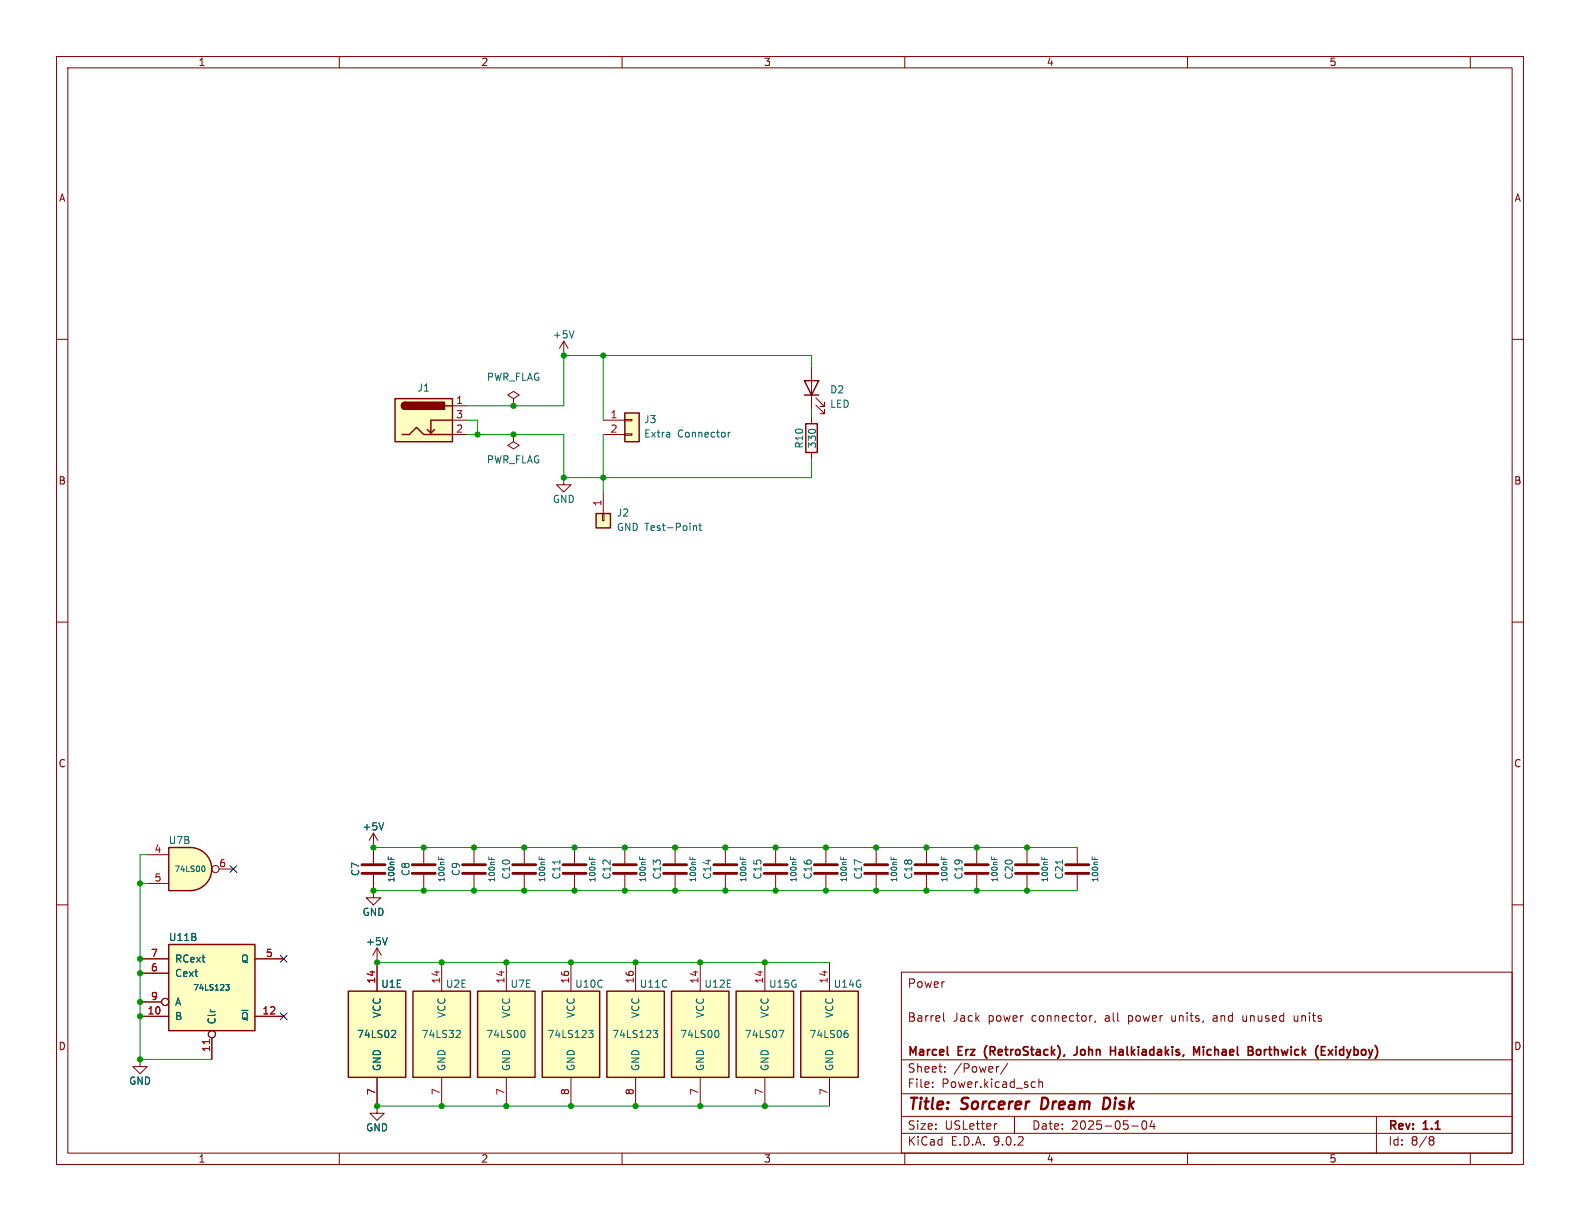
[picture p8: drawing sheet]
<svg xmlns="http://www.w3.org/2000/svg" width="279mm" height="216mm" viewBox="0 0 279 216" stroke-linecap="round" stroke-linejoin="round" font-family="sans-serif">
<g fill="none" stroke="#840000" stroke-width=".18">
<path d="M10 10h259.4v195.9h-259.4zM12 12h255.4v191.9h-255.4zM60 10v2M110 10v2M160 10v2M210 10v2M260 10v2M10 60h2M267.4 60h2M10 110h2M267.4 110h2M83.8 149.9v2.8"/>
<path d="M83.8 154.7v2.8M10 160h2M159.4 171.9h108v32h-108zM166.9 179.1v1.3l.2 .2M193.1 179.6l-.2 .1M219.8 179.6v.8l.2 .2M228.9 179.6v.8v.1l.4 .1M267.4 160h2M159.4 197.4h108M159.4 193.4h108M159.4 187.4h108M164.9 192.1v.2"/>
<path d="M164.9 191.4v.1M167.1 189.4v.2M167.1 188.7v.1M176.3 198.7l-.3 .1M176.6 188.6l-.2 .1M178.2 188l-1.3 1.9M179.4 197.4v3M182.6 191.3l.5 .1M183.1 192.2l-.5 .1M183.7 191.4l.2-.1 .4 .1 .1 .9M183.7 190.8v1.5M193.7 180.5l-.1 .3"/>
<path d="M200.1 199.1h1.2M202.1 198.3l.2-.1a.81 .81 0 0 1 .6 .6 .81 .81 0 0 1-.3 .8l-.2 .1a.81 .81 0 0 1-.3-1.4zM203.7 198.1l-.3 1.1h.9M204.1 198.7v1M214.6 180.1v.4M243.4 197.4v6.5M60 203.9v2M110 203.9v2M159.4 200.4h108M160 203.9v2M210 203.9v2M253 201l.4 .1 .2 .2-.3 .3"/>
<path d="M253 201.6h.3M253.3 201.6l.2 .2 .1 .4-.2 .2-.4 .1M260 203.9v2"/>
</g>
<path d="M184.3 194.1l-.2 2h.5M196 194.2l-.7-.1-.3 2h.5l.5-.3" fill="none" stroke="#840000" stroke-width=".4"/>
<path d="M167.6 186.5l.1 .1M174.2 185.5v1M190.5 185.1v1a.48 .48 0 0 1-.6 .5M196.4 185.8h.8M197.2 185.1v1.5M211.1 186.6v-1.5l.5 1 .5-1v1.5M212.8 185.1v.1M212.8 185.6v1M222.3 185.6h.4l.3 .3v.4l-.3 .3-.4-.1-.1-.2v-.4zM234.9 185.6l.8 1M235.7 185.6l-.8 1" fill="none" stroke="#840000" stroke-width=".3"/>
<path d="M81.8 154.4h4.1M81.8 152.9h4.1" fill="none" stroke="#840000" stroke-width=".51"/>
<path d="M86.4 151.5v.5M86.9 151.6v.4" fill="none" stroke="#006464" stroke-width=".18"/>
<path d="M29.8 167h15.3v15.2h-15.3z" fill="#ffffc2"/>
<path d="M29.8 167h15.3v15.2h-15.3z" fill="none" stroke="#840000" stroke-width=".25"/>
<g fill="none" stroke="#840000" stroke-width=".18">
<path d="M172.7 149.9v2.8M172.7 154.7v2.8M181.6 149.9v2.8M181.6 154.7v2.8M190.5 149.9v2.8M190.5 154.7v2.8M24.8 169.5h5M24.8 172.1h5M24.8 177.2h3.8M24.8 179.7h5M45.1 169.5h5.1M45.1 179.7h5.1"/>
<path d="M24.8 187.3v1.3h1.2l-1.2 1.3-1.3-1.3h1.3M24.8 187.3h.1M37.5 183.5v3.8"/>
<circle cx="29.2" cy="177.2" r=".63"/>
<circle cx="37.5" cy="182.9" r=".63"/>
</g>
<path d="M37 183.8v.7" fill="none" stroke="#a90000" stroke-width=".18"/>
<path d="M175.3 151.5v.5M175.8 151.6v.4M184.2 151.5v.5M184.7 151.6v.4M187.9 152.1v.7M193.1 151.5v.5M193.6 151.6v.4M39.9 174.1h.6l-.3 .4 .3 .1v.3l-.2 .2h-.2" fill="none" stroke="#006464" stroke-width=".18"/>
<path d="M170.7 154.4h4.1M170.7 152.9h4.1M179.6 154.4h4M179.6 152.9h4M188.5 154.4h4M188.5 152.9h4" fill="none" stroke="#840000" stroke-width=".51"/>
<path d="M107.3 175.3h10.2v15.2h-10.2z" fill="#ffffc2"/>
<path d="M107.3 175.3h10.2v15.2h-10.2z" fill="none" stroke="#840000" stroke-width=".25"/>
<path d="M112.4 170.2v5.1M112.4 190.5v5.1" fill="none" stroke="#840000" stroke-width=".18"/>
<path d="M115.5 182.2h.8l-.4 .5 .3 .1 .1 .4-.2 .3h-.4" fill="none" stroke="#006464" stroke-width=".18"/>
<path d="M118.7 175.3h10.2v15.2h-10.2z" fill="#ffffc2"/>
<path d="M142.2 67.3h2.6l-1.3 2.6zM142.2 69.9h2.6M142.5 74.9h2v5.1h-2zM118.7 175.3h10.2v15.2h-10.2z" fill="none" stroke="#840000" stroke-width=".25"/>
<g fill="none" stroke="#840000" stroke-width=".18">
<path d="M143.5 64.8v7.6M143.5 73.7v1.2M144.3 71.6l1.5 1.6v-.8v.8h-.8M144.3 70.4l1.5 1.5v-.8v.8h-.8M143.5 80v1.3M128.3 149.9v2.8M128.3 154.7v2.8M137.2 149.9v2.8M137.2 154.7v2.8M146 149.9v2.8M146 154.7v2.8M154.9 149.9v2.8"/>
<path d="M154.9 154.7v2.8M163.8 149.9v2.8M163.8 154.7v2.8M123.8 170.2v5.1M123.8 190.5v5.1"/>
</g>
<path d="M130.9 151.5v.5M131.4 151.6v.4M139.8 151.5v.5M140.3 151.6v.4M148.7 151.5v.5M149.2 151.6v.4M157.6 151.5v.5M158 151.6v.4M166.5 151.5v.5M166.9 151.6v.4M126.8 182.2a.79 .79 0 0 1 0 1.3" fill="none" stroke="#006464" stroke-width=".18"/>
<path d="M126.2 154.4h4.1M126.2 152.9h4.1M135.1 154.4h4.1M135.1 152.9h4.1M144 154.4h4.1M144 152.9h4.1M152.9 154.4h4.1M152.9 152.9h4.1M161.8 154.4h4.1M161.8 152.9h4.1" fill="none" stroke="#840000" stroke-width=".51"/>
<path d="M141.6 175.3h10.2v15.2h-10.2z" fill="#ffffc2"/>
<path d="M141.6 175.3h10.2v15.2h-10.2z" fill="none" stroke="#840000" stroke-width=".25"/>
<path d="M146.7 170.2v5.1M146.7 190.5v5.1" fill="none" stroke="#840000" stroke-width=".18"/>
<path d="M149.5 182.7h.2l.3 .2-.1 .4-.4 .2M149.6 182.2h.3" fill="none" stroke="#006464" stroke-width=".18"/>
<path d="M130.2 175.3h10.1v15.2h-10.1z" fill="#ffffc2"/>
<path d="M130.2 175.3h10.1v15.2h-10.1z" fill="none" stroke="#840000" stroke-width=".25"/>
<path d="M90.8 76.8v1.3l1 .6-1 .7-1-.7 1-.6M90.8 76.8h.1M135.3 170.2v5.1M135.3 190.5v5.1" fill="none" stroke="#840000" stroke-width=".18"/>
<path d="M137.8 182.2h.8l-.5 1.3" fill="none" stroke="#006464" stroke-width=".18"/>
<path d="M69.8 70.5h10.2v7.6h-10.2z" fill="#ffffc2"/>
<path d="M69.8 70.5h10.2v7.6h-10.2zM71.1 76.8h1.3l1.3-1.2 1.2 1.2h5.1M71.6 71.1a.63 .63 0 0 0-.6 .7 .63 .63 0 0 0 .6 .6M76.8 75.9l-.6 .7M78.7 71.8h1.3M80 74.3h-3.8v2.3l-.6-.7" fill="none" stroke="#840000" stroke-width=".25"/>
<g fill="#840000" stroke="#840000" stroke-width=".25">
<path d="M71.2 71.3l.4-.2v1.3a.63 .63 0 0 1-.6-.4 .63 .63 0 0 1 .2-.7z"/>
<path d="M71.6 71.1h7v1.3h-7z"/>
</g>
<path d="M80 71.8h2.5M80 74.3h2.5M80 76.8h2.5" fill="none" stroke="#840000" stroke-width=".18"/>
<path d="M110.5 73h2.5v5.1h-2.5z" fill="#ffffc2"/>
<path d="M110.5 73h2.5v5.1h-2.5z" fill="none" stroke="#840000" stroke-width=".25"/>
<path d="M106.7 74.3h3.8M106.7 76.8h3.8M110.5 74.2h1.3v.2h-1.3zM110.5 76.7h1.3v.3h-1.3zM110.5 149.9v2.8M110.5 154.7v2.8M119.4 149.9v2.8M119.4 154.7v2.8" fill="none" stroke="#840000" stroke-width=".18"/>
<path d="M128.8 76.4v.9M129.1 76.4l-.3 .3M113.1 151.5v.5M113.6 151.6v.4M122 151.5v.5M122.5 151.6v.4" fill="none" stroke="#006464" stroke-width=".18"/>
<path d="M108.5 154.4h4M108.5 152.9h4M117.3 154.4h4.1M117.3 152.9h4.1" fill="none" stroke="#840000" stroke-width=".51"/>
<path d="M105.4 90.8h2.5v2.5h-2.5z" fill="#ffffc2"/>
<path d="M105.4 90.8h2.5v2.5h-2.5z" fill="none" stroke="#840000" stroke-width=".25"/>
<path d="M90.8 70.5l1-.6-1-.7-1 .7 1 .6v1.3M90.8 71.8h.1M106.6 90.8h.2v1.3h-.2zM106.7 87v3.8M66 149.9h.1M66 157.5v1.3h1.3l-1.3 1.2-1.2-1.2h1.2M66 157.5h.1M66 147.3v5.4M66 154.7v2.8M66 147.3l-.7 1.3M66 147.3l.8 1.3" fill="none" stroke="#840000" stroke-width=".18"/>
<path d="M122.6 93.1l.2-.1h.3l.1 .8M123.6 93h.5M123.8 92.5v1.1l.3 .2M67.9 145.5l-.5 1.3M68.7 151.5v.5M69.1 151.6v.4" fill="none" stroke="#006464" stroke-width=".18"/>
<path d="M64 154.4h4.1M64 152.9h4.1" fill="none" stroke="#840000" stroke-width=".51"/>
<path d="M33.7 149.9a3.8 3.8 0 0 1 3.7 3.8 3.8 3.8 0 0 1-3.7 3.8z" fill="#ffffc2" stroke="#ffffc2" stroke-width=".18"/>
<path d="M29.8 149.9h3.9v7.6h-3.9z" fill="#ffffc2"/>
<path d="M29.8 149.9h3.9a3.8 3.8 0 0 1 3.7 3.8 3.8 3.8 0 0 1-3.7 3.8h-3.9z" fill="none" stroke="#840000" stroke-width=".25"/>
<g fill="none" stroke="#840000" stroke-width=".18">
<path d="M26 151.1h3.8M26 156.2h3.8M38.7 153.7h2.6"/>
<circle cx="38.1" cy="153.7" r=".63"/>
</g>
<path d="M35.9 153.1a.53 .53 0 0 1 .4 .5 .53 .53 0 0 1-.4 .5" fill="none" stroke="#006464" stroke-width=".18"/>
<path d="M73 175.3h10.2v15.2h-10.2z" fill="#ffffc2"/>
<path d="M73 175.3h10.2v15.2h-10.2z" fill="none" stroke="#840000" stroke-width=".25"/>
<path d="M78.1 170.2v5.1M78.1 190.5v5.1" fill="none" stroke="#840000" stroke-width=".18"/>
<path d="M80.9 182.2l.4 .1 .1 .3-.8 .9h.8" fill="none" stroke="#006464" stroke-width=".18"/>
<path d="M61.6 175.3h10.2v15.2h-10.2z" fill="#ffffc2"/>
<path d="M61.6 175.3h10.2v15.2h-10.2z" fill="none" stroke="#840000" stroke-width=".25"/>
<path d="M99.7 62.9h.1M99.7 60.3l-.8 1.3M99.7 60.3l.8 1.3M99.7 60.3v2.6M99.7 84.5v1.2h1.3l-1.3 1.3-1.3-1.3h1.3M99.7 84.5h.1M66.7 170.2h.1M66.7 167.6v7.7M66.7 167.6l-.8 1.3M66.7 167.6l.7 1.3M66.7 190.5v5.1" fill="none" stroke="#840000" stroke-width=".18"/>
<path d="M101.5 58.5l-.4 1.3M68.5 165.8l-.4 1.3M69.4 182.2l.4 .1 .2 .3-.8 .9h.8" fill="none" stroke="#006464" stroke-width=".18"/>
<path d="M84.5 175.3h10.1v15.2h-10.1z" fill="#ffffc2"/>
<path d="M84.5 175.3h10.1v15.2h-10.1z" fill="none" stroke="#840000" stroke-width=".25"/>
<path d="M89.5 170.2v5.1M89.5 190.5v5.1" fill="none" stroke="#840000" stroke-width=".18"/>
<path d="M92.5 182.2a.79 .79 0 0 1 0 1.3" fill="none" stroke="#006464" stroke-width=".18"/>
<path d="M95.9 175.3h10.1v15.2h-10.1z" fill="#ffffc2"/>
<path d="M95.9 175.3h10.1v15.2h-10.1z" fill="none" stroke="#840000" stroke-width=".25"/>
<g fill="none" stroke="#840000" stroke-width=".18">
<path d="M66 149.9h.1M66 157.5h.1M66 149.9v2.8M66 154.7v2.8M74.9 149.9v2.8M74.9 154.7v2.8M92.7 149.9v2.8M92.7 154.7v2.8M101.6 149.9v2.8M101.6 154.7v2.8M24.8 169.5h5M24.8 172.1h5"/>
<path d="M24.8 177.2h3.8M24.8 179.7h5M45.1 169.5h5.1M45.1 179.7h5.1M66.7 170.2h.1M66.7 170.2v5.1M101 170.2v5.1M24.8 187.3h.1M37.5 183.5v3.8M66.7 195.6v1.3h1.2l-1.2 1.2-1.3-1.2h1.3M66.7 195.6h.1M66.7 190.5v5.1"/>
<path d="M101 190.5v5.1"/>
<circle cx="29.2" cy="177.2" r=".63"/>
<circle cx="37.5" cy="182.9" r=".63"/>
</g>
<g fill="none" stroke="#006464" stroke-width=".18">
<path d="M67.9 145.5l-.5 1.3M68.7 151.5v.5M69.1 151.6v.4M77.6 151.5v.5M78 151.6v.4M95.3 151.5v.5M95.8 151.6v.4M99 152.1v.7M104.2 151.5v.5M104.7 151.6v.4M39.9 174.1h.6l-.3 .4 .3 .1v.3l-.2 .2h-.2M68.5 165.8l-.4 1.3"/>
<path d="M69.4 182.2l.4 .1 .2 .3-.8 .9h.8M104.1 182.2h.8l-.5 .5 .4 .1 .1 .4-.3 .3h-.3"/>
</g>
<path d="M72.9 154.4h4.1M72.9 152.9h4.1M90.7 154.4h4M90.7 152.9h4M99.6 154.4h4M99.6 152.9h4" fill="none" stroke="#840000" stroke-width=".51"/>
<path d="M82.5 76.8h17.2v7.7h43.8v-3.2M82.5 74.3h2v2.5M106.7 62.9v11.4M106.7 76.8v10.2M143.5 64.8v-1.9h-43.8v8.9h-17.2M143.5 72.4v1.3M24.8 156.2h1.2M26 151.1h-1.2v36.2h12.7M66 149.9h124.5M66 157.5h124.5M66.7 170.2h80M66.7 195.6h80" fill="none" stroke="#009600" stroke-width=".18"/>
<path d="M40.7 153.1l1.2 1.2M41.9 153.1l-1.2 1.2M49.6 168.9l1.2 1.3M49.6 179.1l1.2 1.2M50.8 168.9l-1.2 1.3M50.8 179.1l-1.2 1.2" fill="none" stroke="#000084" stroke-width=".18"/>
<path d="M37 183.8v.7" fill="none" stroke="#a90000" stroke-width=".18"/>
<g fill="#009600" stroke="#009600" stroke-width=".18">
<circle cx="123.8" cy="170.2" r=".46"/>
<circle cx="128.3" cy="157.5" r=".46"/>
<circle cx="119.4" cy="157.5" r=".46"/>
<circle cx="112.4" cy="170.2" r=".46"/>
<circle cx="112.4" cy="195.6" r=".46"/>
<circle cx="101" cy="195.6" r=".46"/>
<circle cx="119.4" cy="149.9" r=".46"/>
<circle cx="128.3" cy="149.9" r=".46"/>
<circle cx="135.3" cy="195.6" r=".46"/>
<circle cx="123.8" cy="195.6" r=".46"/>
<circle cx="110.5" cy="149.9" r=".46"/>
<circle cx="110.5" cy="157.5" r=".46"/>
<circle cx="66" cy="149.9" r=".46"/>
<circle cx="74.9" cy="157.5" r=".46"/>
<circle cx="66" cy="157.5" r=".46"/>
<circle cx="66.7" cy="170.2" r=".46"/>
<circle cx="78.1" cy="170.2" r=".46"/>
<circle cx="101" cy="170.2" r=".46"/>
<circle cx="89.5" cy="170.2" r=".46"/>
<circle cx="66.7" cy="195.6" r=".46"/>
<circle cx="78.1" cy="195.6" r=".46"/>
<circle cx="89.5" cy="195.6" r=".46"/>
<circle cx="74.9" cy="149.9" r=".46"/>
<circle cx="83.8" cy="157.5" r=".46"/>
<circle cx="101.6" cy="157.5" r=".46"/>
<circle cx="101.6" cy="149.9" r=".46"/>
<circle cx="92.7" cy="157.5" r=".46"/>
<circle cx="92.7" cy="149.9" r=".46"/>
<circle cx="99.7" cy="84.5" r=".46"/>
<circle cx="83.8" cy="149.9" r=".46"/>
<circle cx="99.7" cy="62.9" r=".46"/>
<circle cx="106.7" cy="62.9" r=".46"/>
<circle cx="90.8" cy="71.8" r=".46"/>
<circle cx="90.8" cy="76.8" r=".46"/>
<circle cx="84.5" cy="76.8" r=".46"/>
<circle cx="106.7" cy="84.5" r=".46"/>
<circle cx="137.2" cy="157.5" r=".46"/>
<circle cx="135.3" cy="170.2" r=".46"/>
<circle cx="154.9" cy="149.9" r=".46"/>
<circle cx="154.9" cy="157.5" r=".46"/>
<circle cx="163.8" cy="149.9" r=".46"/>
<circle cx="163.8" cy="157.5" r=".46"/>
<circle cx="172.7" cy="149.9" r=".46"/>
<circle cx="172.7" cy="157.5" r=".46"/>
<circle cx="146" cy="149.9" r=".46"/>
<circle cx="137.2" cy="149.9" r=".46"/>
<circle cx="146" cy="157.5" r=".46"/>
<circle cx="181.6" cy="149.9" r=".46"/>
<circle cx="181.6" cy="157.5" r=".46"/>
<circle cx="24.8" cy="179.7" r=".46"/>
<circle cx="24.8" cy="187.3" r=".46"/>
<circle cx="24.8" cy="156.2" r=".46"/>
<circle cx="24.8" cy="169.5" r=".46"/>
<circle cx="24.8" cy="172.1" r=".46"/>
<circle cx="24.8" cy="177.2" r=".46"/>
</g>
<g font-size="2.8" fill="#840000">
<text x="160.4" y="196.8">Title:</text>
<text x="170.1" y="196.8">Sorcerer</text>
<text x="185" y="196.8">Dream</text>
<text x="196.7" y="196.8">Disk</text>
</g>
<g font-size="2.1" fill="#840000">
<text x="160.4" y="174.9">Power</text>
<text x="160.4" y="180.9">Barrel</text>
<text x="168.5" y="180.9">Jack</text>
<text x="174.8" y="180.9">power</text>
<text x="182.6" y="180.9">connector,</text>
<text x="195.7" y="180.9">all</text>
<text x="199.9" y="180.9">power</text>
<text x="207.7" y="180.9">units,</text>
<text x="215.2" y="180.9">and</text>
<text x="220.6" y="180.9">unused</text>
<text x="229.8" y="180.9">units</text>
<text x="160.4" y="189.9">Sheet:</text>
<text x="160.4" y="187.1">Marcel</text>
<text x="168.6" y="189.9">/Power/</text>
<text x="169.5" y="187.1">Erz</text>
<text x="174.7" y="187.1">(RetroStack),</text>
<text x="191.3" y="187.1">John</text>
<text x="198.2" y="187.1">Halkiadakis,</text>
<text x="213.5" y="187.1">Michael</text>
<text x="223.8" y="187.1">Borthwick</text>
<text x="236.3" y="187.1">(Exidyboy)</text>
<text x="160.4" y="192.6">File:</text>
<text x="166.5" y="192.6">Power.kicad_sch</text>
<text x="160.4" y="202.8">KiCad</text>
<text x="160.4" y="200">Size:</text>
<text x="167.1" y="200">USLetter</text>
<text x="168.1" y="202.8">E.D.A.</text>
<text x="175.7" y="202.8">9.0.2</text>
<text x="182.4" y="200">Date:</text>
<text x="189.4" y="200">2025-05-04</text>
<text x="245.4" y="200.2">Rev:</text>
<text x="245.4" y="202.8">Id:</text>
<text x="249.5" y="202.8">8/8</text>
<text x="251.8" y="200.2">1.1</text>
</g>
<g font-size="1.8" fill="#840000">
<text x="35" y="11.9">1</text>
<text x="85" y="11.9">2</text>
<text x="135" y="11.9">3</text>
<text x="185" y="11.9">4</text>
<text x="235" y="11.9">5</text>
<text x="10.3" y="35.9">A</text>
<text x="267.7" y="35.9">A</text>
<text x="10.3" y="85.9">B</text>
<text x="267.7" y="85.9">B</text>
<text x="10.3" y="135.9">C</text>
<text x="267.7" y="135.9">C</text>
<text x="10.3" y="185.9">D</text>
<text x="267.7" y="185.9">D</text>
<text x="35" y="205.8">1</text>
<text x="85" y="205.8">2</text>
<text x="135" y="205.8">3</text>
<text x="185" y="205.8">4</text>
<text x="235" y="205.8">5</text>
</g>
<g font-size="1.8" fill="#006464">
<text x="97.7" y="60">+5V</text>
<text x="73.7" y="69.4">J1</text>
<text x="86" y="67.5">PWR_FLAG</text>
<text x="146.7" y="69.8">D2</text>
<text x="113.8" y="75">J3</text>
<text x="113.8" y="77.6">Extra</text>
<text x="119.8" y="77.6">Connector</text>
<text x="146.7" y="72.3">LED</text>
<text x="86" y="82.1">PWR_FLAG</text>
<text x="142.2" y="79.4" transform="rotate(-90 142.2 79.4)">R10</text>
<text x="144.5" y="79.4" transform="rotate(-90 144.5 79.4)">330</text>
<text x="97.7" y="89.1">GND</text>
<text x="109" y="91.5">J2</text>
<text x="109" y="94.1">GND Test-Point</text>
<text x="29.7" y="149.5">U7B</text>
<text x="64" y="147">+5V</text>
<text x="63.7" y="155" transform="rotate(-90 63.7 155)">C7</text>
<text x="72.6" y="155" transform="rotate(-90 72.6 155)">C8</text>
<text x="81.5" y="155" transform="rotate(-90 81.5 155)">C9</text>
<text x="90.4" y="155.6" transform="rotate(-90 90.4 155.6)">C10</text>
<text x="99.3" y="155.6" transform="rotate(-90 99.3 155.6)">C11</text>
<text x="108.2" y="155.6" transform="rotate(-90 108.2 155.6)">C12</text>
<text x="117.1" y="155.6" transform="rotate(-90 117.1 155.6)">C13</text>
<text x="126" y="155.6" transform="rotate(-90 126 155.6)">C14</text>
<text x="134.8" y="155.6" transform="rotate(-90 134.8 155.6)">C15</text>
<text x="143.7" y="155.6" transform="rotate(-90 143.7 155.6)">C16</text>
<text x="152.6" y="155.6" transform="rotate(-90 152.6 155.6)">C17</text>
<text x="161.5" y="155.6" transform="rotate(-90 161.5 155.6)">C18</text>
<text x="170.4" y="155.6" transform="rotate(-90 170.4 155.6)">C19</text>
<text x="179.3" y="155.6" transform="rotate(-90 179.3 155.6)">C20</text>
<text x="188.2" y="155.6" transform="rotate(-90 188.2 155.6)">C21</text>
<text x="29.8" y="166.6">U11B</text>
<text x="64" y="162.2">GND</text>
<text x="64.6" y="167.4">+5V</text>
<text x="30.9" y="170.4">RCext</text>
<text x="30.9" y="172.9">Cext</text>
<text x="42.5" y="170.4">Q</text>
<text x="30.9" y="178">A</text>
<text x="67.3" y="174.9">U1E</text>
<text x="78.7" y="174.9">U2E</text>
<text x="90.2" y="174.9">U7E</text>
<text x="101.6" y="174.9">U10C</text>
<text x="113" y="174.9">U11C</text>
<text x="124.5" y="174.9">U12E</text>
<text x="135.9" y="174.9">U15G</text>
<text x="147.3" y="174.9">U14G</text>
<text x="30.9" y="180.6">B</text>
<text x="38.3" y="181.2" transform="rotate(-90 38.3 181.2)">Clr</text>
<text x="42.5" y="180.6">~{Q}</text>
<text x="63" y="183.7">74LS02</text>
<text x="67.5" y="180.1" transform="rotate(-90 67.5 180.1)">VCC</text>
<text x="74.5" y="183.7">74LS32</text>
<text x="79" y="180.1" transform="rotate(-90 79 180.1)">VCC</text>
<text x="85.9" y="183.7">74LS00</text>
<text x="90.4" y="180.1" transform="rotate(-90 90.4 180.1)">VCC</text>
<text x="96.7" y="183.7">74LS123</text>
<text x="101.8" y="180.1" transform="rotate(-90 101.8 180.1)">VCC</text>
<text x="108.2" y="183.7">74LS123</text>
<text x="113.3" y="180.1" transform="rotate(-90 113.3 180.1)">VCC</text>
<text x="120.2" y="183.7">74LS00</text>
<text x="124.7" y="180.1" transform="rotate(-90 124.7 180.1)">VCC</text>
<text x="131.6" y="183.7">74LS07</text>
<text x="136.1" y="180.1" transform="rotate(-90 136.1 180.1)">VCC</text>
<text x="143" y="183.7">74LS06</text>
<text x="147.5" y="180.1" transform="rotate(-90 147.5 180.1)">VCC</text>
<text x="22.7" y="192">GND</text>
<text x="67.5" y="189.5" transform="rotate(-90 67.5 189.5)">GND</text>
<text x="79" y="189.5" transform="rotate(-90 79 189.5)">GND</text>
<text x="90.4" y="189.5" transform="rotate(-90 90.4 189.5)">GND</text>
<text x="101.8" y="189.5" transform="rotate(-90 101.8 189.5)">GND</text>
<text x="113.3" y="189.5" transform="rotate(-90 113.3 189.5)">GND</text>
<text x="124.7" y="189.5" transform="rotate(-90 124.7 189.5)">GND</text>
<text x="136.1" y="189.5" transform="rotate(-90 136.1 189.5)">GND</text>
<text x="147.5" y="189.5" transform="rotate(-90 147.5 189.5)">GND</text>
<text x="64.6" y="200.3">GND</text>
</g>
<g font-size="1.8" fill="#a90000">
<text x="80.6" y="71.5">1</text>
<text x="80.6" y="74">3</text>
<text x="80.6" y="76.6">2</text>
<text x="107.9" y="74">1</text>
<text x="107.9" y="76.6">2</text>
<text x="106.4" y="89.6" transform="rotate(-90 106.4 89.6)">1</text>
<text x="27.2" y="150.9">4</text>
<text x="27.2" y="156">5</text>
<text x="38.7" y="153.4">6</text>
<text x="26.6" y="169.3">7</text>
<text x="26.6" y="171.8">6</text>
<text x="46.9" y="169.3">5</text>
<text x="26" y="179.5">10</text>
<text x="26.6" y="176.9">9</text>
<text x="46.3" y="179.5">12</text>
<text x="66.4" y="174" transform="rotate(-90 66.4 174)">14</text>
<text x="77.9" y="174" transform="rotate(-90 77.9 174)">14</text>
<text x="89.3" y="174" transform="rotate(-90 89.3 174)">14</text>
<text x="100.7" y="174" transform="rotate(-90 100.7 174)">16</text>
<text x="112.1" y="174" transform="rotate(-90 112.1 174)">16</text>
<text x="123.6" y="174" transform="rotate(-90 123.6 174)">14</text>
<text x="135" y="174" transform="rotate(-90 135 174)">14</text>
<text x="146.4" y="174" transform="rotate(-90 146.4 174)">14</text>
<text x="37.2" y="186.1" transform="rotate(-90 37.2 186.1)">11</text>
<text x="66.4" y="193.7" transform="rotate(-90 66.4 193.7)">7</text>
<text x="77.9" y="193.7" transform="rotate(-90 77.9 193.7)">7</text>
<text x="89.3" y="193.7" transform="rotate(-90 89.3 193.7)">7</text>
<text x="100.7" y="193.7" transform="rotate(-90 100.7 193.7)">8</text>
<text x="112.1" y="193.7" transform="rotate(-90 112.1 193.7)">8</text>
<text x="123.6" y="193.7" transform="rotate(-90 123.6 193.7)">7</text>
<text x="135" y="193.7" transform="rotate(-90 135 193.7)">7</text>
<text x="146.4" y="193.7" transform="rotate(-90 146.4 193.7)">7</text>
</g>
<g font-size="1.4" fill="#006464">
<text x="30.7" y="154.4">74LS00</text>
<text x="69.9" y="156.1" transform="rotate(-90 69.9 156.1)">100nF</text>
<text x="78.8" y="156.1" transform="rotate(-90 78.8 156.1)">100nF</text>
<text x="87.7" y="156.1" transform="rotate(-90 87.7 156.1)">100nF</text>
<text x="96.6" y="156.1" transform="rotate(-90 96.6 156.1)">100nF</text>
<text x="105.5" y="156.1" transform="rotate(-90 105.5 156.1)">100nF</text>
<text x="114.4" y="156.1" transform="rotate(-90 114.4 156.1)">100nF</text>
<text x="123.3" y="156.1" transform="rotate(-90 123.3 156.1)">100nF</text>
<text x="132.2" y="156.1" transform="rotate(-90 132.2 156.1)">100nF</text>
<text x="141.1" y="156.1" transform="rotate(-90 141.1 156.1)">100nF</text>
<text x="150" y="156.1" transform="rotate(-90 150 156.1)">100nF</text>
<text x="158.8" y="156.1" transform="rotate(-90 158.8 156.1)">100nF</text>
<text x="167.7" y="156.1" transform="rotate(-90 167.7 156.1)">100nF</text>
<text x="176.6" y="156.1" transform="rotate(-90 176.6 156.1)">100nF</text>
<text x="185.5" y="156.1" transform="rotate(-90 185.5 156.1)">100nF</text>
<text x="194.4" y="156.1" transform="rotate(-90 194.4 156.1)">100nF</text>
<text x="34.1" y="175.4">74LS123</text>
</g>
</svg>
